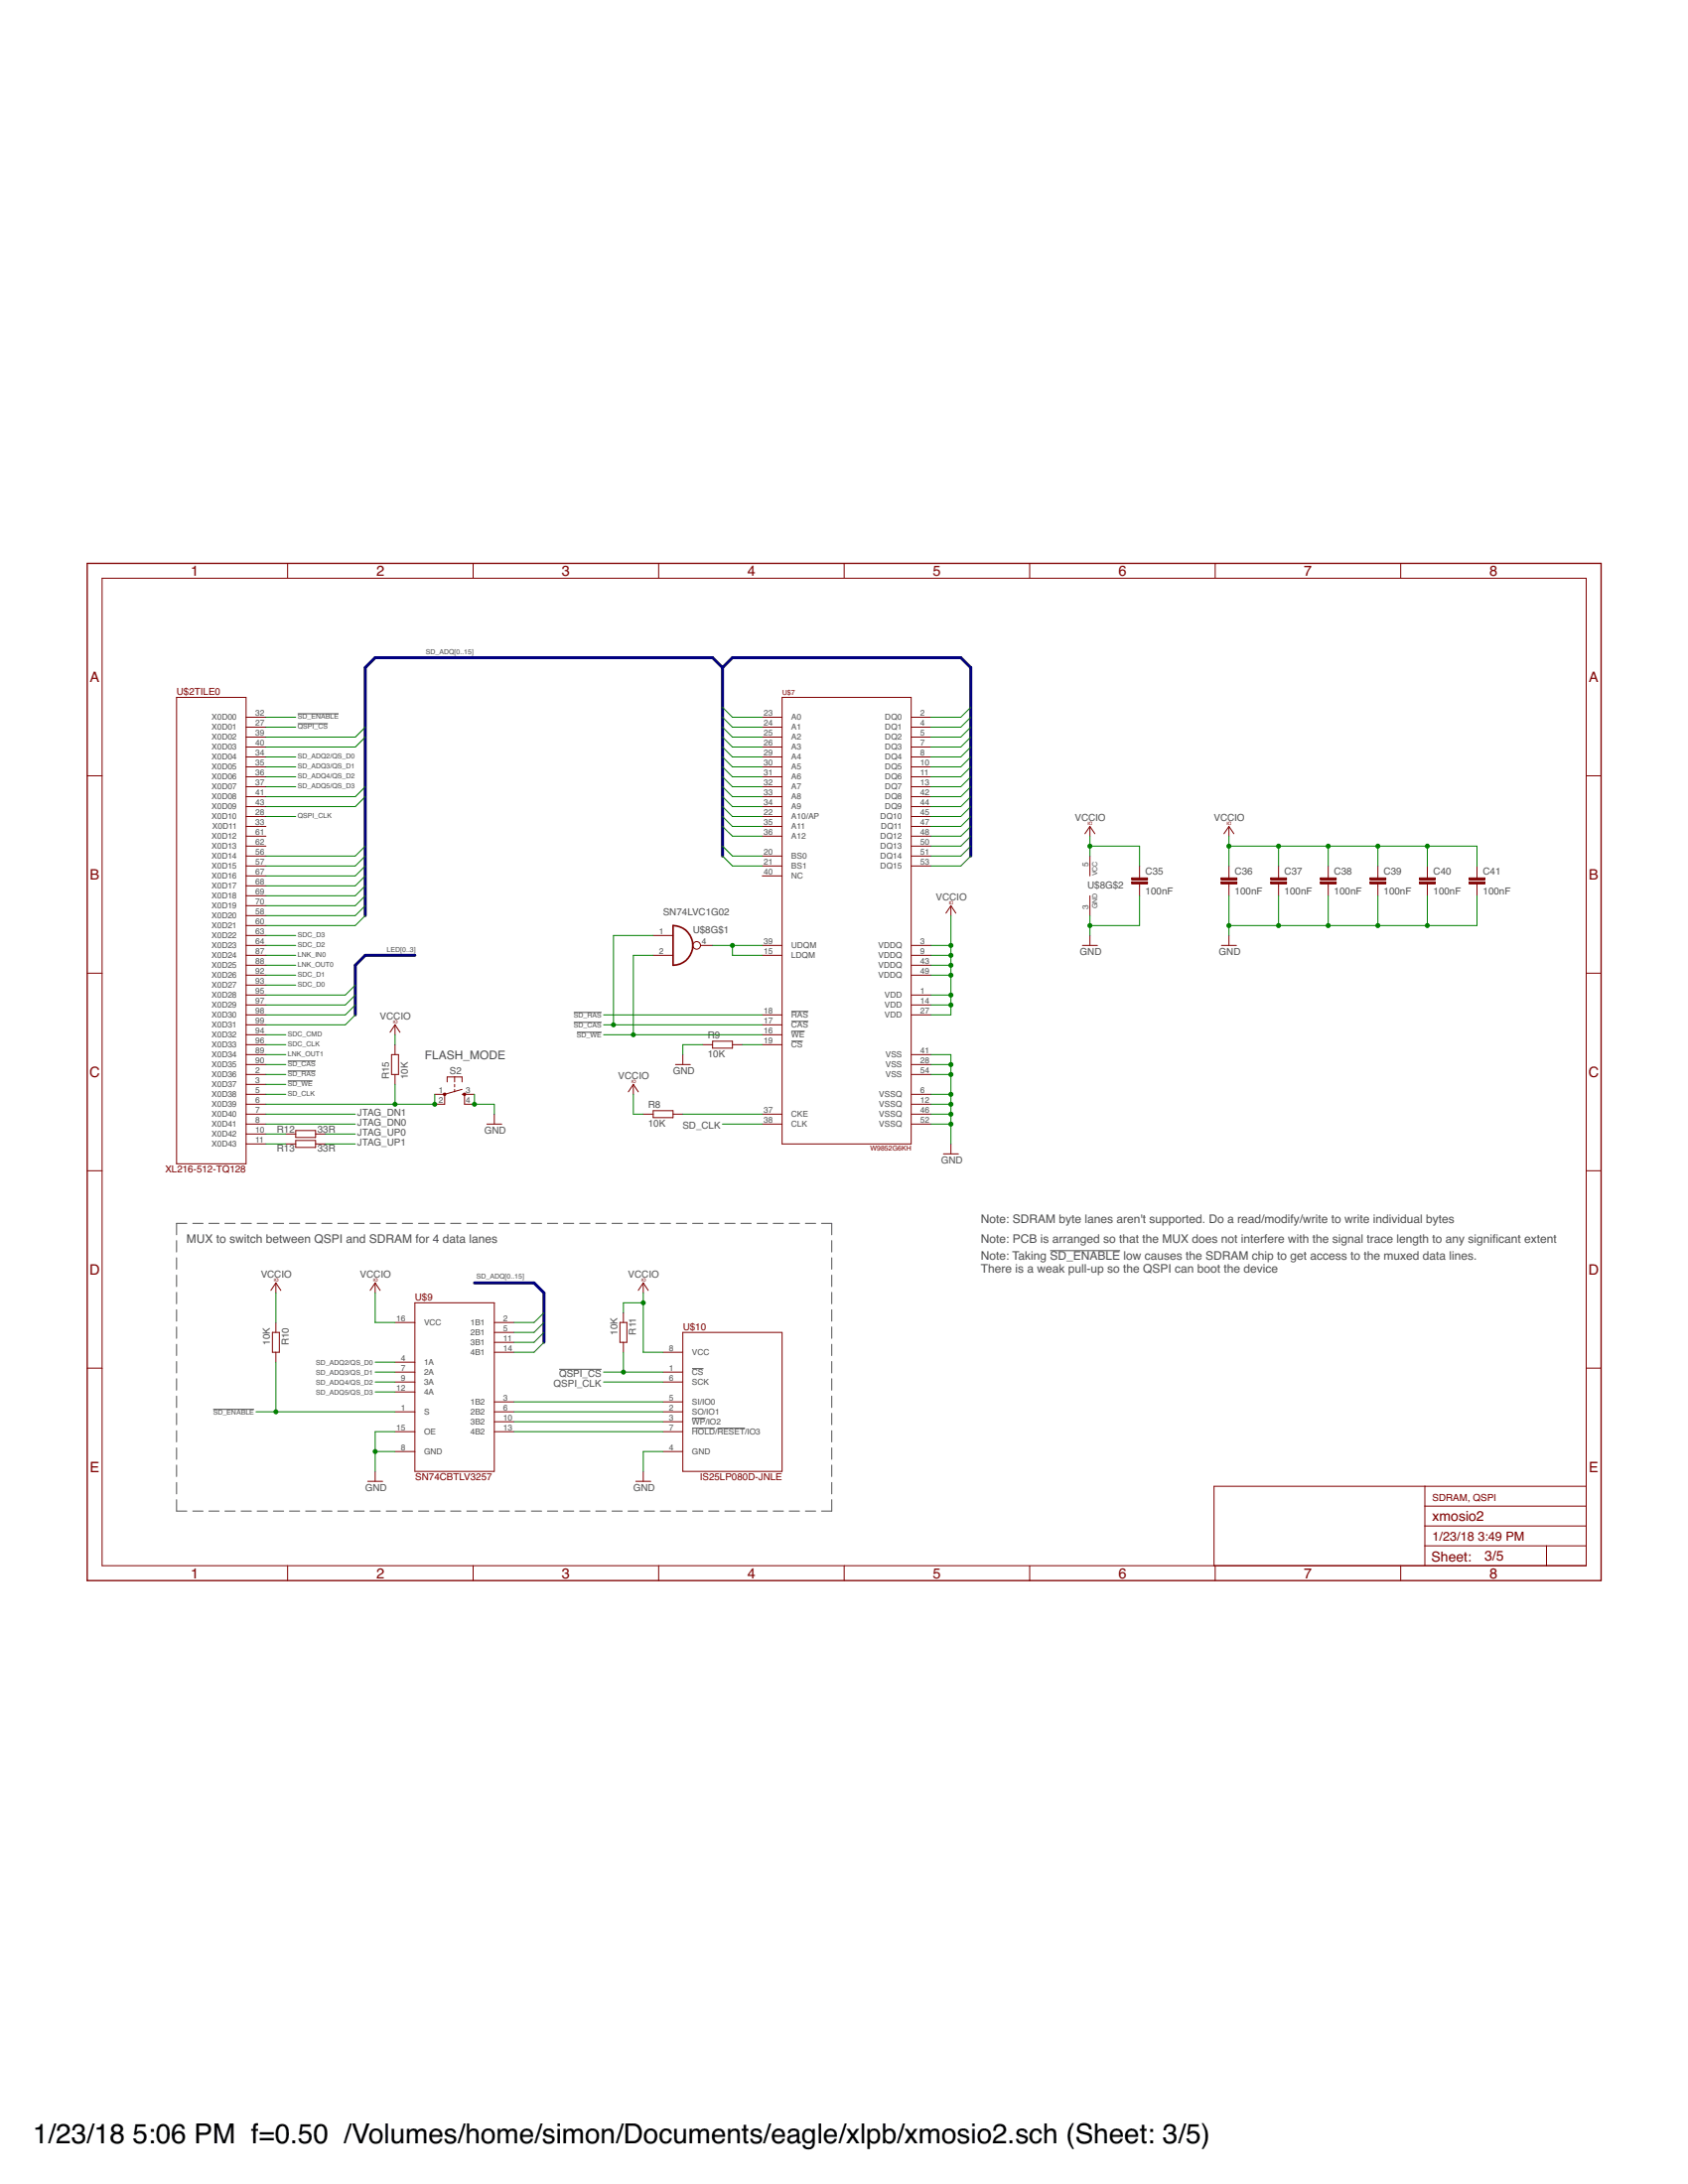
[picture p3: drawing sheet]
<svg xmlns="http://www.w3.org/2000/svg" width="216mm" height="279mm" viewBox="0 0 216 279" stroke-linecap="round" stroke-linejoin="round" font-family="sans-serif">
<g fill="none" stroke="#505050" stroke-width=".13">
<path d="M38.1 91.3h5.2M38.1 92.6h3.8M36.8 137h3.6M36.8 135.7h3.6M36.8 138.3h3.2M73.4 129.5h3.5M73.4 130.8h3.5M73.8 132.1h3.1M101.2 131.9h1.7M101.2 130.7h2.2M101.2 129.4h2.2M101.2 133.2h1.5"/>
<path d="M22.6 158.7v1.5M23.9 156.5h-1.3v1.5M24.7 156.5h1.3M26.7 156.5h1.3M28.8 156.5h1.3M30.8 156.5h1.4M32.9 156.5h1.3M35 156.5h1.3M37 156.5h1.3M39.1 156.5h1.3M41.1 156.5h1.4M43.2 156.5h1.3"/>
<path d="M45.3 156.5h1.3M47.3 156.5h1.3M49.4 156.5h1.3M51.5 156.5h1.3M53.5 156.5h1.3M55.6 156.5h1.3M57.6 156.5h1.3M59.7 156.5h1.3M61.8 156.5h1.3M63.8 156.5h1.4M65.9 156.5h1.3M68 156.5h1.3"/>
<path d="M70 156.5h1.3M72.1 156.5h1.3M74.1 156.5h1.4M76.2 156.5h1.3M78.3 156.5h1.3M80.3 156.5h1.3M82.4 156.5h1.3M84.5 156.5h1.3M86.5 156.5h1.3M88.6 156.5h1.3M90.6 156.5h1.3M92.7 156.5h1.3"/>
<path d="M94.8 156.5h1.3M96.8 156.5h1.3M98.9 156.5h1.3M100.9 156.5h1.4M103 156.5h1.3M105.1 156.5h1.3v1.5M106.4 158.7v1.5M134.3 160h9M22.6 160.9v1.5M22.6 163.1v1.5M22.6 165.3v1.5M22.6 167.6v1.4"/>
<path d="M22.6 169.8v1.4M22.6 172v1.4M22.6 174.2v1.4M22.6 176.4v1.4M22.6 178.6v1.5M71.5 175.2h5.4M88.5 175.1h1.5M106.4 160.9v1.5M106.4 163.1v1.5M106.4 165.3v1.5M106.4 167.6v1.4M106.4 169.8v1.4"/>
<path d="M106.4 172v1.4M106.4 174.2v1.4M106.4 176.4v1.4M106.4 178.6v1.5M22.6 191.9v1.4h1.3M22.6 180.8v1.5M22.6 183v1.5M22.6 185.2v1.5M22.6 187.4v1.5M22.6 189.7v1.4M24.7 193.3h1.3M26.7 193.3h1.3"/>
<path d="M27.3 180.3h5.2M28.8 193.3h1.3M30.8 193.3h1.4M32.9 193.3h1.3M35 193.3h1.3M37 193.3h1.3M39.1 193.3h1.3M41.1 193.3h1.4M43.2 193.3h1.3M45.3 193.3h1.3M47.3 193.3h1.3M49.4 193.3h1.3"/>
<path d="M51.5 193.3h1.3M53.5 193.3h1.3M55.6 193.3h1.3M57.6 193.3h1.3M59.7 193.3h1.3M61.8 193.3h1.3M63.8 193.3h1.4M65.9 193.3h1.3M68 193.3h1.3M70 193.3h1.3M72.1 193.3h1.3M74.1 193.3h1.4"/>
<path d="M76.2 193.3h1.3M78.3 193.3h1.3M80.3 193.3h1.3M82.4 193.3h1.3M84.5 193.3h1.3M86.5 193.3h1.3M88.5 181.4h1.7M88.5 182.7h3M88.6 193.3h1.3M90.6 193.3h1.3M91.8 182.7h3.5M92.7 193.3h1.3"/>
<path d="M94.8 193.3h1.3M96.8 193.3h1.3M98.9 193.3h1.3M100.9 193.3h1.4M103 193.3h1.3M106.4 180.8v1.5M106.4 183v1.5M106.4 185.2v1.5M106.4 187.4v1.5M106.4 189.7v1.4M106.4 191.9v1.4h-1.3"/>
</g>
<g fill="none" stroke="#800000" stroke-width=".13">
<path d="M13.1 74h189.8v126.3h-189.8zM36.8 72.1v1.9M60.5 72.1v1.9M84.2 72.1v1.9M108 72.1v1.9M131.7 72.1v1.9M155.4 72.1v1.9M179.2 72.1v1.9M11.2 99.3h1.9M22.6 89.2h8.9v59.7h-8.9zM31.5 93h2.5M31.5 91.8h2.5"/>
<path d="M31.5 96.8h2.5M31.5 98.1h2.5M31.5 99.4h2.5M31.5 94.3h2.5M31.5 95.6h2.5M97.5 93h2.5M97.5 91.8h2.5M97.5 96.8h2.5M97.5 98.1h2.5M97.5 99.4h2.5M97.5 94.3h2.5M97.5 95.6h2.5"/>
<path d="M100 89.2h16.5v57.1h-16.5zM116.5 93h2.6M116.5 91.8h2.6M116.5 96.8h2.6M116.5 98.1h2.6M116.5 99.4h2.6M116.5 94.3h2.6M116.5 95.6h2.6M202.9 99.3h1.9M31.5 104.5h2.5M31.5 105.7h2.5M31.5 100.6h2.5"/>
<path d="M31.5 101.9h2.5M31.5 103.2h2.5M31.5 109.5h2.5M31.5 110.8h2.5M31.5 117.1h2.5M31.5 118.4h2.5M31.5 107h2.5M31.5 108.2h2.5M31.5 119.7h2.5M31.5 112.1h2.5M31.5 113.3h2.5M31.5 114.6h2.5"/>
<path d="M31.5 115.9h2.5M83.5 119.7h2.6M97.5 104.5h2.5M97.5 105.7h2.5M97.5 100.6h2.5M97.5 101.9h2.5M97.5 103.2h2.5M97.5 109.5h2.5M97.5 110.8h2.5M97.5 107h2.5M97.5 112.1h2.5M116.5 104.5h2.6"/>
<path d="M116.5 105.7h2.6M116.5 100.6h2.6M116.5 101.9h2.6M116.5 103.2h2.6M116.5 109.5h2.6M116.5 110.8h2.6M116.5 107h2.6M116.5 108.2h2.6M121.6 115.9v1.2M121.6 115.9l.7 .9M121.6 115.9l-.6 .9M139.4 105.7v1.3"/>
<path d="M139.4 109.5v2.6M139.4 114.6v2.5M139.4 119.7v1.2M139.4 105.7l.6 1M139.4 105.7l-.6 1M145.8 110.8v1.5M145.8 113.1v1.5M157.2 105.7v1.3M157.2 110.8v1.5M157.2 113.1v1.5M157.2 119.7v1.2M157.2 105.7l.6 1"/>
<path d="M157.2 105.7l-.7 1M163.5 110.8v1.5M163.5 113.1v1.5M169.9 110.8v1.5M169.9 113.1v1.5M176.2 110.8v1.5M176.2 113.1v1.5M182.6 110.8v1.5M182.6 113.1v1.5M188.9 110.8v1.5M188.9 113.1v1.5M11.2 124.5h1.9"/>
<path d="M31.5 137.5h2.5M31.5 138.7h2.5M31.5 140h2.5M31.5 120.9h2.5M31.5 122.2h2.5M31.5 123.5h2.5M31.5 134.9h2.5M31.5 136.2h2.5M31.5 124.8h2.5M31.5 126h2.5M31.5 132.4h2.5M31.5 127.3h2.5"/>
<path d="M31.5 133.6h2.5M31.5 128.6h2.5M31.5 129.8h2.5M31.5 131.1h2.5M50.1 134.9h.9v2.6h-.9zM50.5 131.1v1.3M50.5 133.6v1.3M50.5 137.5v1.2M50.5 131.1l.7 1M50.5 131.1l-.6 1M55.6 140h1.3M56.9 140v1.3h-1.3"/>
<path d="M57.2 138.4v-.6h1.9v.6M58.1 137.8v.6M58.1 138.7v.3M58.1 139.4v.3M59.1 140h1.6M59.1 139.4l-2.2 .6M59.4 140v1.3h1.3M81 138.7l.6 1M81 138.7l-.6 1M81 138.7v1.3M83.5 122.2h2.6M86.4 136.2h1.9"/>
<path d="M87.3 134.9v1.3M89.6 120.9h1.5M89.9 133.6h1.2M91.1 133.2h2.6v.9h-2.6zM93.7 133.6h1.3M97.5 120.9h2.5M97.5 122.2h2.5M97.5 132.4h2.5M97.5 133.6h2.5M97.5 129.8h2.5M97.5 131.1h2.5M116.5 137.5h2.6"/>
<path d="M116.5 140h2.6M116.5 120.9h2.6M116.5 122.2h2.6M116.5 123.5h2.6M116.5 134.9h2.6M116.5 136.2h2.6M116.5 124.8h2.6M116.5 127.3h2.6M116.5 128.6h2.6M116.5 129.8h2.6M138.5 120.9h1.9M156.2 120.9h1.9"/>
<path d="M202.9 124.5h1.9M11.2 149.8h1.9M31.5 141.3h2.5M31.5 142.5h2.5M31.5 143.8h2.5M31.5 145.1h2.5M31.5 146.3h2.5M36.6 145.1h1.2M36.6 146.3h1.2M37.8 144.6h2.6v.9h-2.6zM37.8 145.9h2.6v.9h-2.6zM40.4 145.1h1.2"/>
<path d="M40.4 146.3h1.2M62.3 143.8h1.9M63.2 142.5v1.3M82.3 142.5h1.2M83.5 142.1h2.6v.9h-2.6zM86.1 142.5h1.2M97.5 142.5h2.5M97.5 143.8h2.5M116.5 141.3h2.6M116.5 142.5h2.6M116.5 143.8h2.6M120.7 147.6h1.9"/>
<path d="M121.6 146.3v1.3M202.9 149.8h1.9M11.2 175h1.9M34.8 170.5h.9v2.5h-.9zM35.3 164.1v1.3M35.3 169.2v1.3M35.3 173v1.3M35.3 164.1l.6 1M35.3 164.1l-.7 1M48 164.1v1.3M48 164.1l.6 1M48 164.1l-.7 1"/>
<path d="M50.5 169.2h2.6M50.5 174.3h2.6M50.5 175.5h2.6M50.5 176.8h2.6M50.5 178.1h2.6M53.1 166.7h10.1v21.5h-10.1zM63.2 169.2h2.6M63.2 179.3h2.6M63.2 170.5h2.6M63.2 171.7h2.6M63.2 173h2.6M79.3 169.2h.9v2.5h-.9z"/>
<path d="M79.7 167.9v1.3M79.7 171.7v1.3M82.3 164.1v1.3M82.3 164.1l.6 1M82.3 164.1l-.7 1M84.8 179.3h2.5M84.8 175.5h2.5M84.8 176.8h2.5M84.8 173h2.5M87.3 170.5h12.7v17.7h-12.7zM202.9 175h1.9M47 189.5h1.9"/>
<path d="M48 188.2v1.3M50.5 180.6h2.6M50.5 185.7h2.6M50.5 183.2h2.6M63.2 180.6h2.6M63.2 181.9h2.6M63.2 183.2h2.6M81.3 189.5h1.9M82.3 188.2v1.3M84.8 180.6h2.5M84.8 185.7h2.5M84.8 181.9h2.5"/>
<path d="M84.8 183.2h2.5M182.2 197.8h20.7M182.2 190.1v10.2M182.2 195.2h20.7M182.2 192.7h20.7M197.8 197.8v2.5M202.9 190.1h-47.6v10.2M36.8 200.3v1.9M60.5 200.3v1.9M84.2 200.3v1.9M108 200.3v1.9M131.7 200.3v1.9"/>
<path d="M155.4 200.3v1.9M179.2 200.3v1.9"/>
<circle cx="89.1" cy="120.9" r=".49"/>
</g>
<path d="M86.1 118.4a2.54 2.54 0 0 1 2.5 2.5 2.54 2.54 0 0 1-2.5 2.6z" fill="none" stroke="#800000" stroke-width=".21"/>
<g fill="#800000" stroke="#800000" stroke-width=".13">
<path d="M144.7 112.8h2.1v.3h-2.1z"/>
<path d="M144.7 112.3h2.1v.3h-2.1z"/>
<path d="M156.2 112.8h2v.3h-2z"/>
<path d="M156.2 112.3h2v.3h-2z"/>
<path d="M162.5 112.8h2v.3h-2z"/>
<path d="M162.5 112.3h2v.3h-2z"/>
<path d="M168.9 112.8h2v.3h-2z"/>
<path d="M168.9 112.3h2v.3h-2z"/>
<path d="M175.2 112.8h2v.3h-2z"/>
<path d="M175.2 112.3h2v.3h-2z"/>
<path d="M181.5 112.8h2.1v.3h-2.1z"/>
<path d="M181.5 112.3h2.1v.3h-2.1z"/>
<path d="M187.9 112.8h2v.3h-2z"/>
<path d="M187.9 112.3h2v.3h-2z"/>
</g>
<path d="M11.2 72.1h193.6v130.1h-193.6z" fill="none" stroke="#800000" stroke-width=".17"/>
<g fill="#800000" stroke="#800000" stroke-width=".13">
<path d="M56.7 139.9h.3v.2h-.3z" fill-rule="evenodd"/>
<path d="M59.3 139.9h.2v.2h-.2z" fill-rule="evenodd"/>
</g>
<path d="M92.4 85.4l-1.3-1.3h-43.1l-1.3 1.3v31.7M92.4 85.4l1.3-1.3h29.2l1.3 1.3v24.1M92.4 85.4v24.1M53.1 122.2h-6.4l-1.3 1.3v6.3M60.7 164.1h7.6l1.3 1.3v6.3" fill="none" stroke="#000080" stroke-width=".38"/>
<g fill="none" stroke="#008000" stroke-width=".13">
<path d="M34 91.8h3.8M34 93h3.8M34 96.8h3.8M34 98.1h3.8M34 99.4h3.8M46.7 93l-1.3 1.3h-11.4M46.7 94.3l-1.3 1.3h-11.4M92.4 90.5l1.3 1.3h3.8M92.4 93l1.3 1.3h3.8M92.4 91.8l1.3 1.2h3.8M92.4 94.3l1.3 1.3h3.8M92.4 95.6l1.3 1.2h3.8"/>
<path d="M92.4 96.8l1.3 1.3h3.8M92.4 98.1l1.3 1.3h3.8M92.4 99.4l1.3 1.2h3.8M124.2 90.5l-1.3 1.3h-3.8M124.2 93l-1.3 1.3h-3.8M124.2 91.8l-1.3 1.2h-3.8M124.2 94.3l-1.3 1.3h-3.8M124.2 95.6l-1.3 1.2h-3.8M124.2 96.8l-1.3 1.3h-3.8M124.2 98.1l-1.3 1.3h-3.8M124.2 99.4l-1.3 1.2h-3.8M34 100.6h3.8"/>
<path d="M34 104.5h3.8M34 119.7h3.8M46.7 100.6l-1.3 1.3h-11.4M46.7 101.9l-1.3 1.3h-11.4M46.7 108.2l-1.3 1.3h-11.4M46.7 109.5l-1.3 1.3h-11.4M46.7 110.8l-1.3 1.3h-11.4M46.7 112.1l-1.3 1.2h-11.4M46.7 113.3l-1.3 1.3h-11.4M46.7 114.6l-1.3 1.3h-11.4M46.7 115.9l-1.3 1.2h-11.4M46.7 117.1l-1.3 1.3h-11.4"/>
<path d="M83.5 119.7h-5v11.4M92.4 100.6l1.3 1.3h3.8M92.4 101.9l1.3 1.3h3.8M92.4 108.2l1.3 1.3h3.8M92.4 109.5l1.3 1.3h3.8M92.4 103.2l1.3 1.3h3.8M92.4 104.5l1.3 1.2h3.8M92.4 105.7l1.3 1.3h3.8M121.6 117.1v12.7h-2.5M124.2 100.6l-1.3 1.3h-3.8M124.2 101.9l-1.3 1.3h-3.8M124.2 108.2l-1.3 1.3h-3.8"/>
<path d="M124.2 109.5l-1.3 1.3h-3.8M124.2 103.2l-1.3 1.3h-3.8M124.2 104.5l-1.3 1.2h-3.8M124.2 105.7l-1.3 1.3h-3.8M124.2 107l-1.3 1.2h-3.8M139.4 108.2h6.4v2.6M139.4 107v2.5M139.4 117.1v2.6M145.8 114.6v3.8h-6.4M157.2 108.2h31.7v2.6M157.2 107v3.8M157.2 114.6v5.1"/>
<path d="M163.5 108.2v2.6M163.5 114.6v3.8M169.9 108.2v2.6M169.9 114.6v3.8M176.2 108.2v2.6M176.2 114.6v3.8M182.6 108.2v2.6M182.6 114.6v3.8M188.9 114.6v3.8h-31.7M34 120.9h3.8M34 122.2h3.8M34 137.5h2.6"/>
<path d="M34 136.2h2.6M34 132.4h2.6M34 138.7h2.6M34 140h2.6M34 123.5h3.8M34 124.8h3.8M34 133.6h2.6M34 134.9h2.6M34 126h3.8M45.4 128.6l-1.2 1.2h-10.2M45.4 129.8l-1.2 1.3h-10.2M45.4 126l-1.2 1.3h-10.2"/>
<path d="M45.4 127.3l-1.2 1.3h-10.2M50.5 132.4v1.2M50.5 138.7v2.6M55.6 140v1.3h-21.6M60.7 140v1.3h2.5v1.2M77.2 129.8h20.3M77.2 131.1h20.3M77.2 132.4h20.3M81 140v2.5h1.3M83.5 122.2h-2.5v10.2M89.9 133.6h-2.6v1.3M91.1 120.9h6.4"/>
<path d="M93.7 120.9v1.3h3.8M95 133.6h2.5M119.1 120.9h2.5M119.1 122.2h2.5M119.1 137.5h2.5M119.1 136.2h2.5M119.1 140h2.5M119.1 134.9h2.5v11.4M119.1 123.5h2.5M119.1 124.8h2.5M119.1 127.3h2.5M119.1 128.6h2.5"/>
<path d="M34 143.8h11.4M34 142.5h11.4M34 145.1h2.6M34 146.3h2.6M41.6 145.1h3.8M41.6 146.3h3.8M87.3 142.5h10.2M92.4 143.8h5.1M119.1 143.8h2.5M119.1 142.5h2.5M119.1 141.3h2.5M35.3 165.4v3.8"/>
<path d="M35.3 174.3v6.3M48 165.4v3.8h2.5M48 175.5h2.5M48 174.3h2.5M48 176.8h2.5M48 178.1h2.5M65.8 179.3h19M69.6 167.9l-1.3 1.3h-2.5M69.6 169.2l-1.3 1.3h-2.5M69.6 170.5l-1.3 1.2h-2.5M69.6 171.7l-1.3 1.3h-2.5M77.2 175.5h7.6"/>
<path d="M77.2 176.8h7.6M79.7 173v2.5M82.3 165.4v7.6h2.5M82.3 166.7h-2.6v1.2M32.7 180.6h17.8M48 185.7h2.5M50.5 183.2h-2.5v5M65.8 183.2h19M65.8 180.6h19M65.8 181.9h19M84.8 185.7h-2.5v2.5"/>
</g>
<g fill="#008000" stroke="#008000" stroke-width=".13">
<circle cx="93.7" cy="120.9" r=".25"/>
<circle cx="78.5" cy="131.1" r=".25"/>
<circle cx="81" cy="132.4" r=".25"/>
<circle cx="139.4" cy="108.2" r=".25"/>
<circle cx="157.2" cy="108.2" r=".25"/>
<circle cx="163.5" cy="108.2" r=".25"/>
<circle cx="169.9" cy="108.2" r=".25"/>
<circle cx="176.2" cy="108.2" r=".25"/>
<circle cx="182.6" cy="108.2" r=".25"/>
<circle cx="121.6" cy="120.9" r=".25"/>
<circle cx="121.6" cy="122.2" r=".25"/>
<circle cx="121.6" cy="123.5" r=".25"/>
<circle cx="121.6" cy="124.8" r=".25"/>
<circle cx="121.6" cy="127.3" r=".25"/>
<circle cx="121.6" cy="128.6" r=".25"/>
<circle cx="82.3" cy="166.7" r=".25"/>
<circle cx="139.4" cy="118.4" r=".25"/>
<circle cx="157.2" cy="118.4" r=".25"/>
<circle cx="163.5" cy="118.4" r=".25"/>
<circle cx="169.9" cy="118.4" r=".25"/>
<circle cx="176.2" cy="118.4" r=".25"/>
<circle cx="182.6" cy="118.4" r=".25"/>
<circle cx="121.6" cy="136.2" r=".25"/>
<circle cx="121.6" cy="137.5" r=".25"/>
<circle cx="121.6" cy="140" r=".25"/>
<circle cx="121.6" cy="141.3" r=".25"/>
<circle cx="121.6" cy="142.5" r=".25"/>
<circle cx="121.6" cy="143.8" r=".25"/>
<circle cx="48" cy="185.7" r=".25"/>
<circle cx="60.7" cy="141.3" r=".25"/>
<circle cx="35.3" cy="180.6" r=".25"/>
<circle cx="79.7" cy="175.5" r=".25"/>
<circle cx="55.6" cy="141.3" r=".25"/>
<circle cx="50.5" cy="141.3" r=".25"/>
</g>
<g font-size="3.5">
<text x="4.2" y="274.2">1/23/18</text>
<text x="17" y="274.2">5:06 PM f=0.50 /Volumes/home/simon/Documents/eagle/xlpb/xmosio2.sch (Sheet: 3/5)</text>
</g>
<g font-size="1.8" fill="#800000">
<text x="24.4" y="73.7">1</text>
<text x="48.1" y="73.7">2</text>
<text x="71.9" y="73.7">3</text>
<text x="95.6" y="73.7">4</text>
<text x="119.3" y="73.7">5</text>
<text x="143.1" y="73.7">6</text>
<text x="166.8" y="73.7">7</text>
<text x="190.5" y="73.7">8</text>
<text x="11.5" y="87.3">A</text>
<text x="203.2" y="87.3">A</text>
<text x="11.5" y="112.5">B</text>
<text x="203.2" y="112.5">B</text>
<text x="11.5" y="137.8">C</text>
<text x="203.2" y="137.8">C</text>
<text x="11.5" y="163.1">D</text>
<text x="203.2" y="163.1">D</text>
<text x="11.5" y="188.3">E</text>
<text x="203.2" y="188.3">E</text>
<text x="183.2" y="194.6">xmosio2</text>
<text x="24.4" y="201.9">1</text>
<text x="48.1" y="201.9">2</text>
<text x="71.9" y="201.9">3</text>
<text x="95.6" y="201.9">4</text>
<text x="119.3" y="201.9">5</text>
<text x="143.1" y="201.9">6</text>
<text x="166.8" y="201.9">7</text>
<text x="183.1" y="199.7">Sheet:</text>
<text x="189.9" y="199.7">3/5</text>
<text x="190.5" y="201.9">8</text>
</g>
<g font-size="1.6" fill="#800000">
<text x="183.2" y="197.1">1/23/18</text>
<text x="189" y="197.1">3:49 PM</text>
</g>
<g font-size="1.5" fill="#505050">
<text x="54.3" y="135.6">FLASH_MODE</text>
<text x="23.9" y="159">MUX to switch between QSPI and SDRAM for 4 data lanes</text>
<text x="125.4" y="161.2">Note: Taking SD_ENABLE low causes the SDRAM chip to get access to the muxed data lines.</text>
<text x="125.4" y="159">Note: PCB is arranged so that the MUX does not interfere with the signal trace length to any signifcant extent</text>
<text x="125.4" y="156.5">Note: SDRAM byte lanes aren't supported. Do a read/modify/write to write individual bytes</text>
<text x="190.9" y="159">i</text>
<text x="125.4" y="162.8">There is a weak pull-up so the QSPI can boot the device</text>
</g>
<g font-size="1.2" fill="#800000">
<text x="22.6" y="89">U$2TILE0</text>
<text x="21.1" y="150">XL216-512-TQ128</text>
<text x="53.1" y="166.4">U$9</text>
<text x="87.3" y="170.2">U$10</text>
<text x="53.1" y="189.4">SN74CBTLV3257</text>
<text x="89.5" y="189.4">IS25LP080D-JNLE</text>
<text x="183.2" y="192">SDRAM, QSPI</text>
</g>
<g font-size="1.2" fill="#505050">
<text x="137.5" y="105.1">VCCIO</text>
<text x="155.3" y="105.1">VCCIO</text>
<text x="139.1" y="113.7">U$8G$2</text>
<text x="146.5" y="111.9">C35</text>
<text x="157.9" y="111.9">C36</text>
<text x="164.3" y="111.9">C37</text>
<text x="170.6" y="111.9">C38</text>
<text x="177" y="111.9">C39</text>
<text x="183.3" y="111.9">C40</text>
<text x="189.7" y="111.9">C41</text>
<text x="84.8" y="117.1">SN74LVC1G02</text>
<text x="88.6" y="119.4">U$8G$1</text>
<text x="119.7" y="115.2">VCCIO</text>
<text x="146.5" y="114.4">100nF</text>
<text x="157.9" y="114.4">100nF</text>
<text x="164.3" y="114.4">100nF</text>
<text x="170.6" y="114.4">100nF</text>
<text x="177" y="114.4">100nF</text>
<text x="183.3" y="114.4">100nF</text>
<text x="189.7" y="114.4">100nF</text>
<text x="138.1" y="122.2">GND</text>
<text x="155.9" y="122.2">GND</text>
<text x="48.6" y="130.5">VCCIO</text>
<text x="57.5" y="137.5">S2</text>
<text x="86.1" y="137.5">GND</text>
<text x="90.5" y="135.3">10K</text>
<text x="90.5" y="132.9">R9</text>
<text x="45.7" y="142.8">JTAG_DN1</text>
<text x="49.8" y="138.1" transform="rotate(-90 49.8 138.1)">R15</text>
<text x="52.2" y="138.1" transform="rotate(-90 52.2 138.1)">10K</text>
<text x="79.1" y="138.1">VCCIO</text>
<text x="82.9" y="141.8">R8</text>
<text x="35.4" y="145">R12</text>
<text x="35.4" y="147.4">R13</text>
<text x="40.6" y="144.9">33R</text>
<text x="40.6" y="147.4">33R</text>
<text x="45.7" y="144.1">JTAG_DN0</text>
<text x="45.7" y="145.3">JTAG_UP0</text>
<text x="45.7" y="146.6">JTAG_UP1</text>
<text x="61.9" y="145.1">GND</text>
<text x="82.9" y="144.2">10K</text>
<text x="87.3" y="144.4">SD_CLK</text>
<text x="120.4" y="148.9">GND</text>
<text x="33.4" y="163.5">VCCIO</text>
<text x="46.1" y="163.5">VCCIO</text>
<text x="80.3" y="163.5">VCCIO</text>
<text x="34.5" y="172.1" transform="rotate(-90 34.5 172.1)">10K</text>
<text x="36.9" y="172.1" transform="rotate(-90 36.9 172.1)">R10</text>
<text x="79" y="170.8" transform="rotate(-90 79 170.8)">10K</text>
<text x="81.4" y="170.8" transform="rotate(-90 81.4 170.8)">R11</text>
<text x="70.8" y="177.4">QSPI_CLK</text>
<text x="71.5" y="176.2">QSPI_CS</text>
<text x="46.7" y="190.8">GND</text>
<text x="81" y="190.8">GND</text>
</g>
<g font-size="1.1" fill="#505050">
<text x="27.1" y="93.4">X0D01</text>
<text x="27.1" y="92.1">X0D00</text>
<text x="27.1" y="94.7">X0D02</text>
<text x="27.1" y="95.9">X0D03</text>
<text x="32.6" y="92.8">27</text>
<text x="32.6" y="91.6">32</text>
<text x="32.6" y="94.1">39</text>
<text x="32.6" y="95.4">40</text>
<text x="97.7" y="91.6">23</text>
<text x="97.7" y="92.8">24</text>
<text x="97.7" y="94.1">25</text>
<text x="97.7" y="95.4">26</text>
<text x="101.2" y="92.1">A0</text>
<text x="101.2" y="93.4">A1</text>
<text x="101.2" y="94.7">A2</text>
<text x="101.2" y="95.9">A3</text>
<text x="113.2" y="92.1">DQ0</text>
<text x="113.2" y="93.4">DQ1</text>
<text x="113.2" y="94.7">DQ2</text>
<text x="113.2" y="95.9">DQ3</text>
<text x="117.7" y="91.6">2</text>
<text x="117.7" y="92.8">4</text>
<text x="117.7" y="94.1">5</text>
<text x="117.7" y="95.4">7</text>
<text x="27.1" y="97.2">X0D04</text>
<text x="27.1" y="98.5">X0D05</text>
<text x="27.1" y="99.8">X0D06</text>
<text x="27.1" y="101">X0D07</text>
<text x="32.6" y="96.7">34</text>
<text x="32.6" y="97.9">35</text>
<text x="32.6" y="99.2">36</text>
<text x="32.6" y="100.5">37</text>
<text x="32.6" y="101.7">41</text>
<text x="97.7" y="96.7">29</text>
<text x="97.7" y="97.9">30</text>
<text x="97.7" y="99.2">31</text>
<text x="97.7" y="100.5">32</text>
<text x="97.7" y="101.7">33</text>
<text x="101.2" y="97.2">A4</text>
<text x="101.2" y="98.5">A5</text>
<text x="101.2" y="99.8">A6</text>
<text x="101.2" y="101">A7</text>
<text x="113.2" y="97.2">DQ4</text>
<text x="113.2" y="98.5">DQ5</text>
<text x="113.2" y="99.8">DQ6</text>
<text x="113.2" y="101">DQ7</text>
<text x="117.7" y="96.7">8</text>
<text x="117.7" y="97.9">10</text>
<text x="117.7" y="99.2">11</text>
<text x="117.7" y="100.5">13</text>
<text x="117.7" y="101.7">42</text>
<text x="27.1" y="104.8">X0D10</text>
<text x="27.1" y="102.3">X0D08</text>
<text x="27.1" y="103.6">X0D09</text>
<text x="27.1" y="107.4">X0D12</text>
<text x="27.2" y="106.1">X0D11</text>
<text x="32.6" y="104.3">28</text>
<text x="32.6" y="105.5">33</text>
<text x="32.6" y="103">43</text>
<text x="32.6" y="106.8">61</text>
<text x="97.7" y="104.3">22</text>
<text x="97.7" y="103">34</text>
<text x="97.7" y="105.5">35</text>
<text x="97.7" y="106.8">36</text>
<text x="101.2" y="104.8">A10/AP</text>
<text x="101.2" y="102.3">A8</text>
<text x="101.2" y="103.6">A9</text>
<text x="101.2" y="106.1">A11</text>
<text x="101.2" y="107.4">A12</text>
<text x="112.6" y="104.8">DQ10</text>
<text x="112.6" y="107.4">DQ12</text>
<text x="112.7" y="106.1">DQ11</text>
<text x="113.2" y="102.3">DQ8</text>
<text x="113.2" y="103.6">DQ9</text>
<text x="117.7" y="103">44</text>
<text x="117.7" y="104.3">45</text>
<text x="117.7" y="105.5">47</text>
<text x="117.7" y="106.8">48</text>
<text x="27.1" y="109.9">X0D14</text>
<text x="27.1" y="111.2">X0D15</text>
<text x="27.1" y="108.6">X0D13</text>
<text x="27.1" y="112.4">X0D16</text>
<text x="27.1" y="113.7">X0D17</text>
<text x="32.6" y="109.3">56</text>
<text x="32.6" y="110.6">57</text>
<text x="32.6" y="108.1">62</text>
<text x="32.6" y="111.9">67</text>
<text x="32.6" y="113.2">68</text>
<text x="97.7" y="109.3">20</text>
<text x="97.7" y="110.6">21</text>
<text x="97.7" y="111.9">40</text>
<text x="101.2" y="109.9">BS0</text>
<text x="101.2" y="111.2">BS1</text>
<text x="101.2" y="112.4">NC</text>
<text x="112.6" y="108.6">DQ13</text>
<text x="112.6" y="109.9">DQ14</text>
<text x="112.6" y="111.2">DQ15</text>
<text x="117.7" y="108.1">50</text>
<text x="117.7" y="109.3">51</text>
<text x="117.7" y="110.6">53</text>
<text x="139.2" y="110.9" transform="rotate(-90 139.2 110.9)">5</text>
<text x="27.1" y="117.5">X0D20</text>
<text x="27.1" y="118.8">X0D21</text>
<text x="27.1" y="115">X0D18</text>
<text x="27.1" y="116.3">X0D19</text>
<text x="32.6" y="117">58</text>
<text x="32.6" y="118.2">60</text>
<text x="32.6" y="119.5">63</text>
<text x="32.6" y="114.4">69</text>
<text x="32.6" y="115.7">70</text>
<text x="84.3" y="119.5">1</text>
<text x="139.2" y="116.4" transform="rotate(-90 139.2 116.4)">3</text>
<text x="27.1" y="120.1">X0D22</text>
<text x="27.1" y="121.3">X0D23</text>
<text x="27.1" y="122.6">X0D24</text>
<text x="27.1" y="123.9">X0D25</text>
<text x="27.1" y="125.1">X0D26</text>
<text x="32.6" y="120.8">64</text>
<text x="32.6" y="122">87</text>
<text x="32.6" y="123.3">88</text>
<text x="32.6" y="124.6">92</text>
<text x="32.6" y="125.9">93</text>
<text x="84.3" y="122">2</text>
<text x="89.8" y="120.8">4</text>
<text x="97.7" y="122">15</text>
<text x="97.7" y="120.8">39</text>
<text x="101.2" y="122.6">LDQM</text>
<text x="101.2" y="121.3">UDQM</text>
<text x="112.3" y="121.3">VDDQ</text>
<text x="112.3" y="122.6">VDDQ</text>
<text x="112.3" y="123.9">VDDQ</text>
<text x="112.3" y="125.1">VDDQ</text>
<text x="117.7" y="120.8">3</text>
<text x="117.7" y="122">9</text>
<text x="117.7" y="123.3">43</text>
<text x="117.7" y="124.6">49</text>
<text x="27.1" y="126.4">X0D27</text>
<text x="27.1" y="127.7">X0D28</text>
<text x="27.1" y="129">X0D29</text>
<text x="27.1" y="130.2">X0D30</text>
<text x="27.1" y="131.5">X0D31</text>
<text x="32.6" y="127.1">95</text>
<text x="32.6" y="128.4">97</text>
<text x="32.6" y="129.7">98</text>
<text x="32.6" y="130.9">99</text>
<text x="97.7" y="130.9">17</text>
<text x="97.7" y="129.7">18</text>
<text x="101.2" y="131.5">CAS</text>
<text x="101.2" y="130.2">RAS</text>
<text x="113.1" y="127.7">VDD</text>
<text x="113.1" y="129">VDD</text>
<text x="113.1" y="130.2">VDD</text>
<text x="117.7" y="127.1">1</text>
<text x="117.7" y="128.4">14</text>
<text x="117.7" y="129.7">27</text>
<text x="27.1" y="137.8">X0D36</text>
<text x="27.1" y="135.3">X0D34</text>
<text x="27.1" y="136.6">X0D35</text>
<text x="27.1" y="132.8">X0D32</text>
<text x="27.1" y="134">X0D33</text>
<text x="32.6" y="137.3">2</text>
<text x="32.6" y="134.7">89</text>
<text x="32.6" y="136">90</text>
<text x="32.6" y="132.2">94</text>
<text x="32.6" y="133.5">96</text>
<text x="97.7" y="132.2">16</text>
<text x="97.7" y="133.5">19</text>
<text x="101.2" y="132.8">WE</text>
<text x="101.2" y="134">CS</text>
<text x="113.3" y="136.6">VSS</text>
<text x="113.3" y="135.3">VSS</text>
<text x="113.3" y="137.8">VSS</text>
<text x="117.7" y="136">28</text>
<text x="117.7" y="134.7">41</text>
<text x="117.7" y="137.3">54</text>
<text x="27.1" y="139.1">X0D37</text>
<text x="27.1" y="140.4">X0D38</text>
<text x="27.1" y="141.6">X0D39</text>
<text x="27.1" y="142.9">X0D40</text>
<text x="32.6" y="138.5">3</text>
<text x="32.6" y="139.8">5</text>
<text x="32.6" y="141.1">6</text>
<text x="32.6" y="142.4">7</text>
<text x="32.6" y="143.6">8</text>
<text x="56.1" y="139.8">1</text>
<text x="56.1" y="141.1">2</text>
<text x="59.6" y="139.8">3</text>
<text x="59.6" y="141.1">4</text>
<text x="97.7" y="142.4">37</text>
<text x="97.7" y="143.6">38</text>
<text x="101.2" y="142.9">CKE</text>
<text x="112.4" y="140.4">VSSQ</text>
<text x="112.4" y="141.6">VSSQ</text>
<text x="112.4" y="142.9">VSSQ</text>
<text x="117.7" y="139.8">6</text>
<text x="117.7" y="141.1">12</text>
<text x="117.7" y="142.4">46</text>
<text x="117.7" y="143.6">52</text>
<text x="27.1" y="144.2">X0D41</text>
<text x="27.1" y="145.5">X0D42</text>
<text x="27.1" y="146.7">X0D43</text>
<text x="32.6" y="144.9">10</text>
<text x="32.6" y="146.2">11</text>
<text x="101.2" y="144.2">CLK</text>
<text x="112.4" y="144.2">VSSQ</text>
<text x="50.7" y="169">16</text>
<text x="54.2" y="169.6">VCC</text>
<text x="60.2" y="169.6">1B1</text>
<text x="60.2" y="170.8">2B1</text>
<text x="60.2" y="172.1">3B1</text>
<text x="60.2" y="173.4">4B1</text>
<text x="64.4" y="169">2</text>
<text x="64.4" y="170.3">5</text>
<text x="64.4" y="171.6">11</text>
<text x="64.4" y="172.8">14</text>
<text x="85.6" y="172.8">8</text>
<text x="88.5" y="173.4">VCC</text>
<text x="50.7" y="177.9">12</text>
<text x="51.3" y="174.1">4</text>
<text x="51.3" y="175.4">7</text>
<text x="51.3" y="176.6">9</text>
<text x="54.2" y="174.7">1A</text>
<text x="54.2" y="175.9">2A</text>
<text x="54.2" y="177.2">3A</text>
<text x="54.2" y="178.5">4A</text>
<text x="60.2" y="179.7">1B2</text>
<text x="64.4" y="179.2">3</text>
<text x="85.6" y="175.4">1</text>
<text x="85.6" y="179.2">5</text>
<text x="85.6" y="176.6">6</text>
<text x="88.5" y="175.9">CS</text>
<text x="88.5" y="179.7">SI/IO0</text>
<text x="88.5" y="177.2">SCK</text>
<text x="50.7" y="183">15</text>
<text x="51.3" y="180.4">1</text>
<text x="51.3" y="185.5">8</text>
<text x="54.2" y="181">S</text>
<text x="54.2" y="183.5">OE</text>
<text x="60.2" y="181">2B2</text>
<text x="60.2" y="182.3">3B2</text>
<text x="60.2" y="183.5">4B2</text>
<text x="64.4" y="180.4">6</text>
<text x="64.4" y="181.7">10</text>
<text x="64.4" y="183">13</text>
<text x="85.6" y="180.4">2</text>
<text x="85.6" y="181.7">3</text>
<text x="85.6" y="185.5">4</text>
<text x="85.6" y="183">7</text>
<text x="88.5" y="181">SO/IO1</text>
<text x="88.5" y="182.3">WP/IO2</text>
<text x="88.5" y="183.5">HOLD/RESET/IO3</text>
<text x="54.2" y="186.1">GND</text>
<text x="88.5" y="186.1">GND</text>
</g>
<g font-size=".9" fill="#505050">
<text x="54.5" y="83.8">SD_ADQ[0..15]</text>
<text x="38.1" y="92">SD_ENABLE</text>
<text x="38.1" y="93.3">QSPI_CS</text>
<text x="38.1" y="97.1">SD_ADQ2/QS_D0</text>
<text x="38.1" y="98.4">SD_ADQ3/QS_D1</text>
<text x="38.1" y="99.6">SD_ADQ4/QS_D2</text>
<text x="38.1" y="100.9">SD_ADQ5/QS_D3</text>
<text x="38.1" y="104.7">QSPI_CLK</text>
<text x="140.4" y="112.1" transform="rotate(-90 140.4 112.1)">VCC</text>
<text x="38.1" y="119.9">SDC_D3</text>
<text x="140.4" y="116.3" transform="rotate(-90 140.4 116.3)">GND</text>
<text x="38.1" y="122.5">LNK_IN0</text>
<text x="38.1" y="123.7">LNK_OUT0</text>
<text x="38.1" y="121.2">SDC_D2</text>
<text x="38.1" y="125">SDC_D1</text>
<text x="49.5" y="121.8">LED[0..3]</text>
<text x="38.1" y="126.3">SDC_D0</text>
<text x="73.4" y="130.2">SD_RAS</text>
<text x="73.4" y="131.5">SD_CAS</text>
<text x="36.8" y="137.7">SD_RAS</text>
<text x="36.8" y="136.4">SD_CAS</text>
<text x="36.8" y="135.2">LNK_OUT1</text>
<text x="36.8" y="132.6">SDC_CMD</text>
<text x="36.8" y="133.9">SDC_CLK</text>
<text x="73.8" y="132.8">SD_WE</text>
<text x="36.8" y="139">SD_WE</text>
<text x="36.8" y="140.2">SD_CLK</text>
<text x="60.9" y="163.6">SD_ADQ[0..15]</text>
<text x="40.4" y="174.7">SD_ADQ2/QS_D0</text>
<text x="40.4" y="175.9">SD_ADQ3/QS_D1</text>
<text x="40.4" y="177.2">SD_ADQ4/QS_D2</text>
<text x="40.4" y="178.5">SD_ADQ5/QS_D3</text>
<text x="27.3" y="181">SD_ENABLE</text>
</g>
<g font-size=".9" fill="#800000">
<text x="100" y="89">U$7</text>
<text x="111.3" y="147.2">W9852G6KH</text>
</g>
<g font-size=".6" fill="#800000">
<text x="139.1" y="105.6">IO</text>
<text x="156.9" y="105.6">IO</text>
<text x="121.4" y="115.7">IO</text>
<text x="50.3" y="131">IO</text>
<text x="80.7" y="138.6">IO</text>
<text x="35" y="164">IO</text>
<text x="47.7" y="164">IO</text>
<text x="82" y="164">IO</text>
</g>
</svg>
